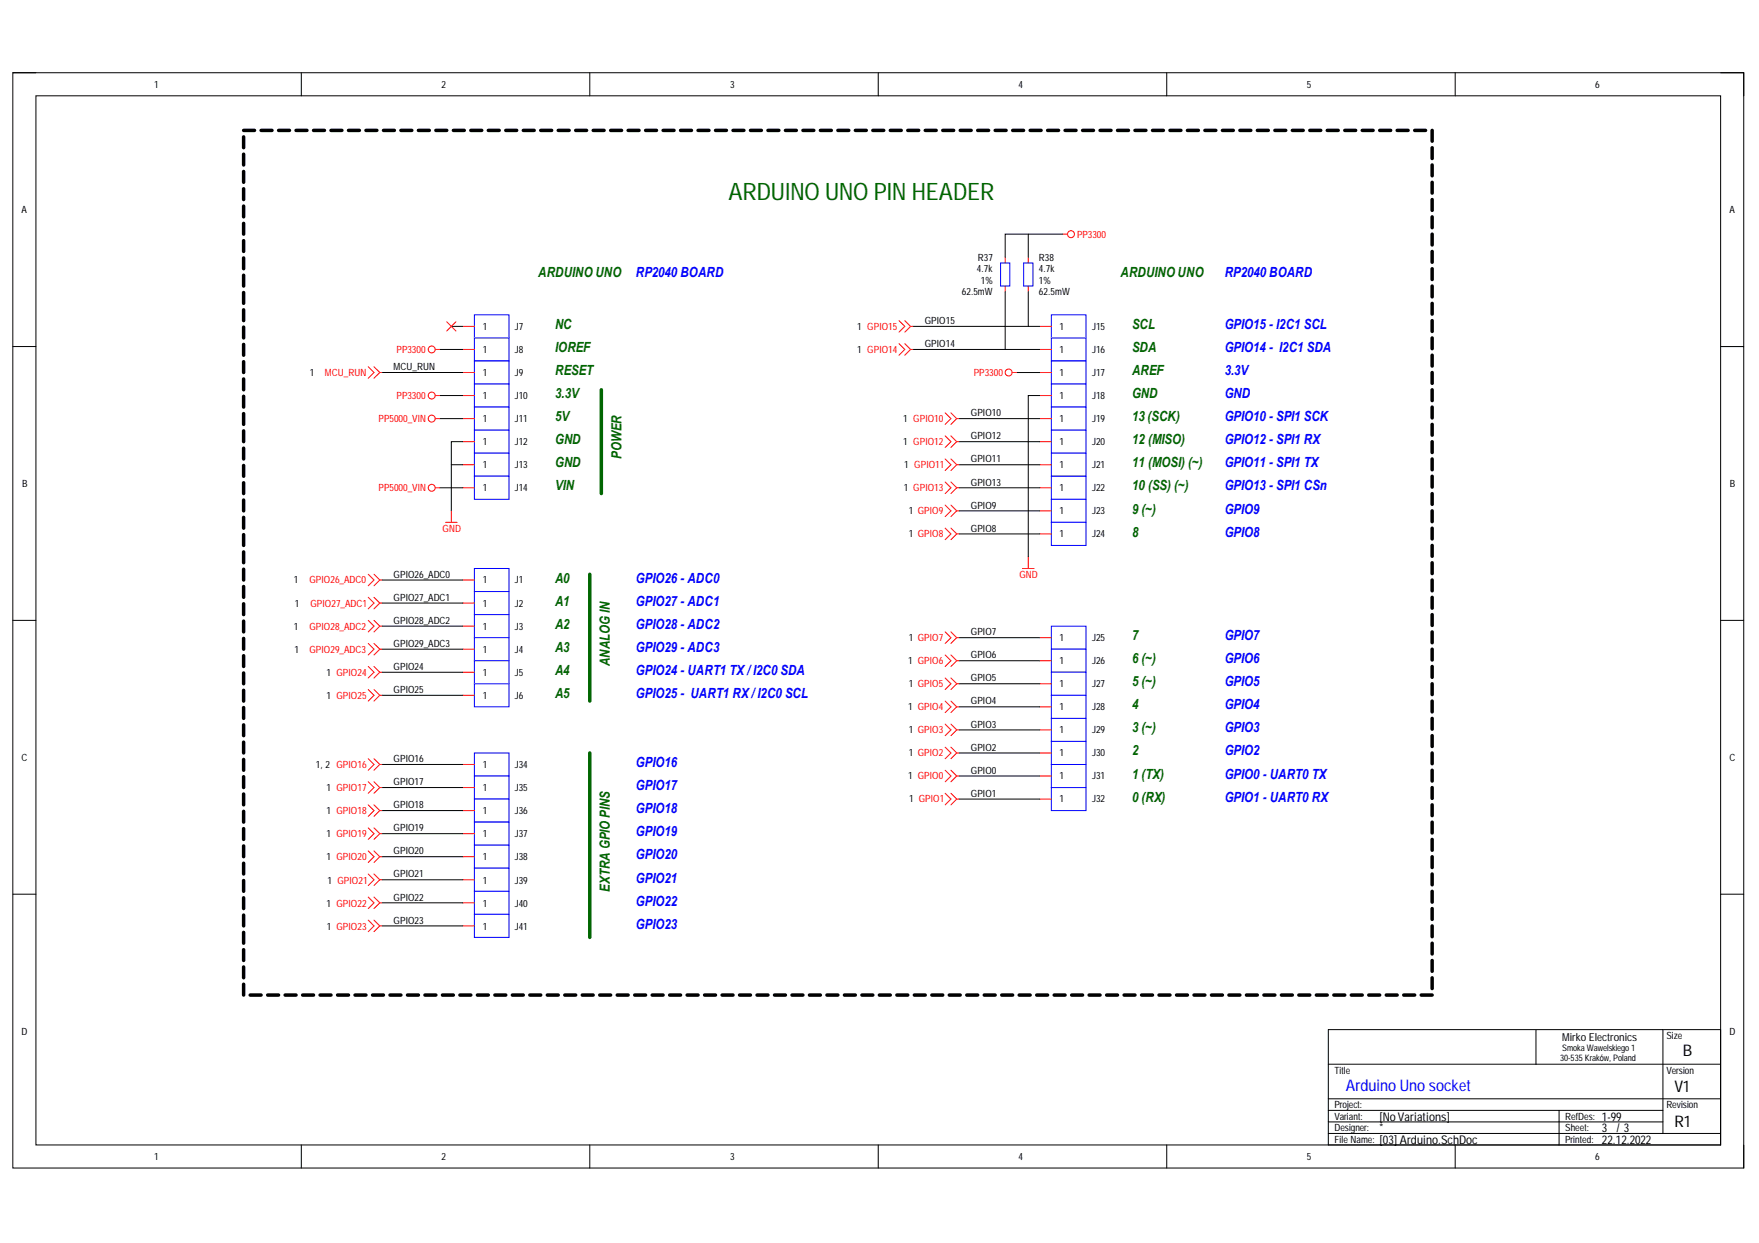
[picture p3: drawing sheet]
<svg xmlns="http://www.w3.org/2000/svg" width="297mm" height="210mm" viewBox="0 0 297 210" stroke-linecap="round" stroke-linejoin="round" font-family="sans-serif">
<path d="M2.2 12.3h292.3v184.9h-292.3z" fill="none" stroke="#000" stroke-width=".17"/>
<path d="M6.1 16.2h284.5v177.1h-284.5z" fill-rule="evenodd" fill="#fff"/>
<g fill="none" stroke="#000" stroke-width=".17">
<path d="M2.2 12.3h3.9M6.1 16.2h284.5v177.1h-284.5zM50.9 12.3v3.9M99.6 12.3v3.9M148.3 12.3v3.9M197 12.3v3.9M245.7 12.3v3.9M290.6 12.3h3.9v3.9M2.2 58.5h3.9M290.6 58.5h3.9M2.2 104.8h3.9M290.6 104.8h3.9"/>
<path d="M2.2 151h3.9M290.6 151h3.9M50.9 193.3v3.9M99.6 193.3v3.9M148.3 193.3v3.9M197 193.3v3.9M245.7 193.3v3.9M294.5 193.3v3.9"/>
</g>
<path d="M80.1 96h5.9v3.9h-5.9z" fill-rule="evenodd" fill="#fff"/>
<path d="M80.1 96h5.9v3.9h-5.9z" fill="none" stroke="#00c" stroke-width=".17"/>
<path d="M78.2 97.9h1.9" fill="none" stroke="#f00" stroke-width=".17"/>
<path d="M80.1 99.9h5.9v3.9h-5.9z" fill-rule="evenodd" fill="#fff"/>
<path d="M80.1 99.9h5.9v3.9h-5.9z" fill="none" stroke="#00c" stroke-width=".17"/>
<path d="M78.2 101.8h1.9" fill="none" stroke="#f00" stroke-width=".17"/>
<path d="M80.1 103.8h5.9v3.9h-5.9z" fill-rule="evenodd" fill="#fff"/>
<path d="M80.1 103.8h5.9v3.9h-5.9z" fill="none" stroke="#00c" stroke-width=".17"/>
<path d="M78.2 105.7h1.9" fill="none" stroke="#f00" stroke-width=".17"/>
<path d="M80.1 107.7h5.9v3.9h-5.9z" fill-rule="evenodd" fill="#fff"/>
<path d="M80.1 107.7h5.9v3.9h-5.9z" fill="none" stroke="#00c" stroke-width=".17"/>
<path d="M78.2 109.6h1.9" fill="none" stroke="#f00" stroke-width=".17"/>
<path d="M80.1 111.6h5.9v3.9h-5.9z" fill-rule="evenodd" fill="#fff"/>
<path d="M80.1 111.6h5.9v3.9h-5.9z" fill="none" stroke="#00c" stroke-width=".17"/>
<path d="M78.2 113.5h1.9" fill="none" stroke="#f00" stroke-width=".17"/>
<path d="M80.1 115.5h5.9v3.9h-5.9z" fill-rule="evenodd" fill="#fff"/>
<path d="M80.1 115.5h5.9v3.9h-5.9z" fill="none" stroke="#00c" stroke-width=".17"/>
<path d="M78.2 117.4h1.9" fill="none" stroke="#f00" stroke-width=".17"/>
<path d="M64.5 97.9h13.7M64.5 101.8h13.7M64.5 105.7h13.7M64.5 109.6h13.7M64.5 113.5h13.7M64.5 117.4h13.7" fill="none" stroke="#000" stroke-width=".17"/>
<path d="M80.1 53.2h5.9v3.9h-5.9z" fill-rule="evenodd" fill="#fff"/>
<path d="M80.1 53.2h5.9v3.9h-5.9z" fill="none" stroke="#00c" stroke-width=".17"/>
<path d="M78.2 55.1h1.9" fill="none" stroke="#f00" stroke-width=".17"/>
<path d="M80.1 57.1h5.9v3.9h-5.9z" fill-rule="evenodd" fill="#fff"/>
<path d="M80.1 57.1h5.9v3.9h-5.9z" fill="none" stroke="#00c" stroke-width=".17"/>
<path d="M78.2 59h1.9" fill="none" stroke="#f00" stroke-width=".17"/>
<path d="M80.1 61h5.9v3.9h-5.9z" fill-rule="evenodd" fill="#fff"/>
<path d="M80.1 61h5.9v3.9h-5.9z" fill="none" stroke="#00c" stroke-width=".17"/>
<path d="M78.2 62.9h1.9" fill="none" stroke="#f00" stroke-width=".17"/>
<path d="M80.1 64.9h5.9v3.8h-5.9z" fill-rule="evenodd" fill="#fff"/>
<path d="M80.1 64.9h5.9v3.8h-5.9z" fill="none" stroke="#00c" stroke-width=".17"/>
<path d="M78.2 66.8h1.9" fill="none" stroke="#f00" stroke-width=".17"/>
<path d="M80.1 68.7h5.9v3.9h-5.9z" fill-rule="evenodd" fill="#fff"/>
<path d="M80.1 68.7h5.9v3.9h-5.9z" fill="none" stroke="#00c" stroke-width=".17"/>
<path d="M78.2 70.7h1.9" fill="none" stroke="#f00" stroke-width=".17"/>
<path d="M80.1 72.6h5.9v3.9h-5.9z" fill-rule="evenodd" fill="#fff"/>
<path d="M80.1 72.6h5.9v3.9h-5.9z" fill="none" stroke="#00c" stroke-width=".17"/>
<path d="M78.2 74.6h1.9" fill="none" stroke="#f00" stroke-width=".17"/>
<path d="M80.1 76.5h5.9v3.9h-5.9z" fill-rule="evenodd" fill="#fff"/>
<path d="M80.1 76.5h5.9v3.9h-5.9z" fill="none" stroke="#00c" stroke-width=".17"/>
<path d="M78.2 78.5h1.9" fill="none" stroke="#f00" stroke-width=".17"/>
<path d="M80.1 80.4h5.9v3.9h-5.9z" fill-rule="evenodd" fill="#fff"/>
<path d="M80.1 80.4h5.9v3.9h-5.9z" fill="none" stroke="#00c" stroke-width=".17"/>
<g fill="none" stroke="#f00" stroke-width=".17">
<path d="M73.5 59h.8M75.4 54.3l1.6 1.6M77 54.3l-1.6 1.6M73.5 66.8h.8M73.5 70.7h.8M73.5 82.4h.8M75.2 88.2h2M76.2 86.3v1.9M78.2 82.4h1.9"/>
<circle cx="72.9" cy="59" r=".59"/>
<circle cx="72.9" cy="66.8" r=".58"/>
<circle cx="72.9" cy="70.7" r=".59"/>
<circle cx="72.9" cy="82.4" r=".58"/>
</g>
<path d="M74.3 59h3.9M76.2 55.1h2M64.5 62.9h13.7M74.3 66.8h3.9M74.3 70.7h3.9M76.2 78.5h2M78.2 74.6h-2v11.7M74.3 82.4h3.9" fill="none" stroke="#000" stroke-width=".17"/>
<path d="M101.5 65.8v17.5M99.6 97v21.4" fill="none" stroke="#060" stroke-width=".59"/>
<path d="M177.5 53.2h5.9v3.9h-5.9z" fill-rule="evenodd" fill="#fff"/>
<path d="M177.5 53.2h5.9v3.9h-5.9z" fill="none" stroke="#00c" stroke-width=".17"/>
<path d="M175.6 55.1h1.9" fill="none" stroke="#f00" stroke-width=".17"/>
<path d="M177.5 57.1h5.9v3.9h-5.9z" fill-rule="evenodd" fill="#fff"/>
<path d="M177.5 57.1h5.9v3.9h-5.9z" fill="none" stroke="#00c" stroke-width=".17"/>
<path d="M175.6 59h1.9" fill="none" stroke="#f00" stroke-width=".17"/>
<path d="M177.5 61h5.9v3.9h-5.9z" fill-rule="evenodd" fill="#fff"/>
<path d="M177.5 61h5.9v3.9h-5.9z" fill="none" stroke="#00c" stroke-width=".17"/>
<path d="M175.6 62.9h1.9" fill="none" stroke="#f00" stroke-width=".17"/>
<path d="M177.5 64.9h5.9v3.8h-5.9z" fill-rule="evenodd" fill="#fff"/>
<path d="M177.5 64.9h5.9v3.8h-5.9z" fill="none" stroke="#00c" stroke-width=".17"/>
<path d="M175.6 66.8h1.9" fill="none" stroke="#f00" stroke-width=".17"/>
<path d="M177.5 68.7h5.9v3.9h-5.9z" fill-rule="evenodd" fill="#fff"/>
<path d="M177.5 68.7h5.9v3.9h-5.9z" fill="none" stroke="#00c" stroke-width=".17"/>
<path d="M175.6 70.7h1.9" fill="none" stroke="#f00" stroke-width=".17"/>
<path d="M177.5 72.6h5.9v3.9h-5.9z" fill-rule="evenodd" fill="#fff"/>
<path d="M177.5 72.6h5.9v3.9h-5.9z" fill="none" stroke="#00c" stroke-width=".17"/>
<path d="M175.6 74.6h1.9" fill="none" stroke="#f00" stroke-width=".17"/>
<path d="M177.5 76.5h5.9v3.9h-5.9z" fill-rule="evenodd" fill="#fff"/>
<path d="M177.5 76.5h5.9v3.9h-5.9z" fill="none" stroke="#00c" stroke-width=".17"/>
<path d="M175.6 78.5h1.9" fill="none" stroke="#f00" stroke-width=".17"/>
<path d="M177.5 80.4h5.9v3.9h-5.9z" fill-rule="evenodd" fill="#fff"/>
<path d="M177.5 80.4h5.9v3.9h-5.9z" fill="none" stroke="#00c" stroke-width=".17"/>
<path d="M175.6 82.4h1.9" fill="none" stroke="#f00" stroke-width=".17"/>
<path d="M177.5 84.3h5.9v3.9h-5.9z" fill-rule="evenodd" fill="#fff"/>
<path d="M177.5 84.3h5.9v3.9h-5.9z" fill="none" stroke="#00c" stroke-width=".17"/>
<path d="M175.6 86.3h1.9" fill="none" stroke="#f00" stroke-width=".17"/>
<path d="M177.5 88.2h5.9v3.9h-5.9z" fill-rule="evenodd" fill="#fff"/>
<path d="M177.5 88.2h5.9v3.9h-5.9z" fill="none" stroke="#00c" stroke-width=".17"/>
<g fill="none" stroke="#f00" stroke-width=".17">
<path d="M170.9 62.9h.8M172.7 96h1.9M173.6 94.1v1.9M175.6 90.2h1.9"/>
<circle cx="170.3" cy="62.9" r=".59"/>
</g>
<g fill="none" stroke="#000" stroke-width=".17">
<path d="M154.2 55.1h21.4M154.2 59h21.4M162 78.5h13.6M162 74.6h13.6M162 70.7h13.6M171.7 62.9h3.9M175.6 66.8h-2v27.3M162 90.2h13.6M162 86.3h13.6M162 82.4h13.6M162 107.7h13.6M162 111.6h13.6"/>
<path d="M162 131h13.6M162 127.2h13.6M162 123.3h13.6"/>
</g>
<path d="M177.5 105.7h5.9v3.9h-5.9z" fill-rule="evenodd" fill="#fff"/>
<path d="M177.5 105.7h5.9v3.9h-5.9z" fill="none" stroke="#00c" stroke-width=".17"/>
<path d="M175.6 107.7h1.9" fill="none" stroke="#f00" stroke-width=".17"/>
<path d="M177.5 109.6h5.9v3.9h-5.9z" fill-rule="evenodd" fill="#fff"/>
<path d="M177.5 109.6h5.9v3.9h-5.9z" fill="none" stroke="#00c" stroke-width=".17"/>
<path d="M175.6 111.6h1.9" fill="none" stroke="#f00" stroke-width=".17"/>
<path d="M177.5 113.5h5.9v3.9h-5.9z" fill-rule="evenodd" fill="#fff"/>
<path d="M177.5 113.5h5.9v3.9h-5.9z" fill="none" stroke="#00c" stroke-width=".17"/>
<path d="M175.6 115.5h1.9" fill="none" stroke="#f00" stroke-width=".17"/>
<path d="M177.5 117.4h5.9v3.9h-5.9z" fill-rule="evenodd" fill="#fff"/>
<path d="M177.5 117.4h5.9v3.9h-5.9z" fill="none" stroke="#00c" stroke-width=".17"/>
<path d="M175.6 119.4h1.9" fill="none" stroke="#f00" stroke-width=".17"/>
<path d="M177.5 121.3h5.9v3.9h-5.9z" fill-rule="evenodd" fill="#fff"/>
<path d="M177.5 121.3h5.9v3.9h-5.9z" fill="none" stroke="#00c" stroke-width=".17"/>
<path d="M175.6 123.3h1.9" fill="none" stroke="#f00" stroke-width=".17"/>
<path d="M177.5 125.2h5.9v3.9h-5.9z" fill-rule="evenodd" fill="#fff"/>
<path d="M177.5 125.2h5.9v3.9h-5.9z" fill="none" stroke="#00c" stroke-width=".17"/>
<path d="M175.6 127.2h1.9" fill="none" stroke="#f00" stroke-width=".17"/>
<path d="M177.5 129.1h5.9v3.9h-5.9z" fill-rule="evenodd" fill="#fff"/>
<path d="M177.5 129.1h5.9v3.9h-5.9z" fill="none" stroke="#00c" stroke-width=".17"/>
<path d="M175.6 131h1.9" fill="none" stroke="#f00" stroke-width=".17"/>
<path d="M162 119.4h13.6M162 115.5h13.6" fill="none" stroke="#000" stroke-width=".17"/>
<path d="M177.5 133h5.9v3.9h-5.9z" fill-rule="evenodd" fill="#fff"/>
<path d="M169 44.4h1.5v3.9h-1.5zM172.9 44.4h1.5v3.9h-1.5zM177.5 133h5.9v3.9h-5.9z" fill="none" stroke="#00c" stroke-width=".17"/>
<g fill="none" stroke="#f00" stroke-width=".17">
<path d="M179.5 39.5h.8M151.8 58l1 1-1 1M151.8 54.1l1 1-1 1M152.8 58l1 1M152.8 54.1l1 1M153.8 59l-1 1M153.8 59h.4M153.8 55.1l-1 1M153.8 55.1h.4M169.7 43.4v1M169.7 48.3v1M173.6 43.4v1"/>
<path d="M173.6 48.3v1M62.2 61.9l1 1-1 1M63.2 61.9l.9 1M64.1 62.9l-.9 1M64.1 62.9h.4M159.6 69.7l1 1-1 1M159.6 77.5l1 1-1 1M159.6 73.6l1 1-1 1M160.6 69.7l1 1M160.6 77.5l1 1M160.6 73.6l1 1M161.6 70.7l-1 1"/>
<path d="M161.6 70.7h.4M161.6 78.5l-1 1M161.6 78.5h.4M161.6 74.6l-1 1M161.6 74.6h.4M62.2 97l1 .9-1 1M63.2 97l.9 .9M64.1 97.9l-.9 1M64.1 97.9h.4M159.6 89.2l1 1-1 .9M159.6 85.3l1 1-1 .9M159.6 81.4l1 1-1 .9"/>
<path d="M160.6 89.2l1 1M160.6 85.3l1 1M160.6 81.4l1 1M161.6 90.2l-1 .9M161.6 90.2h.4M161.6 86.3l-1 .9M161.6 86.3h.4M161.6 82.4l-1 .9M161.6 82.4h.4M62.2 112.5l1 1-1 1M62.2 116.4l1 1-1 1M62.2 100.9l1 .9-1 1"/>
<path d="M62.2 104.8l1 .9-1 1M62.2 108.7l1 .9-1 1M63.2 112.5l.9 1M63.2 116.4l.9 1M63.2 100.9l.9 .9M63.2 104.8l.9 .9M63.2 108.7l.9 .9M64.1 113.5l-.9 1M64.1 113.5h.4M64.1 117.4l-.9 1M64.1 117.4h.4M64.1 101.8l-.9 1"/>
<path d="M64.1 101.8h.4M64.1 105.7l-.9 1M64.1 105.7h.4M64.1 109.6l-.9 1M64.1 109.6h.4M159.6 118.4l1 1-1 .9M159.6 114.5l1 1-1 .9M159.6 110.6l1 1-1 .9M159.6 106.7l1 1-1 1M160.6 118.4l1 1M160.6 114.5l1 1M160.6 110.6l1 1"/>
<path d="M160.6 106.7l1 1M161.6 119.4l-1 .9M161.6 119.4h.4M161.6 115.5l-1 .9M161.6 115.5h.4M161.6 111.6l-1 .9M161.6 111.6h.4M161.6 107.7l-1 1M161.6 107.7h.4M159.6 130.1l1 .9-1 1M159.6 134l1 .9-1 1M159.6 126.2l1 1-1 .9"/>
<path d="M159.6 122.3l1 1-1 .9M160.6 130.1l1 .9M160.6 134l1 .9M160.6 126.2l1 1M160.6 122.3l1 1M161.6 134.9h.4M161.6 131l-1 1M161.6 131h.4M161.6 134.9l-1 1M161.6 127.2l-1 .9M161.6 127.2h.4M161.6 123.3l-1 .9"/>
<path d="M161.6 123.3h.4M175.6 134.9h1.9"/>
<circle cx="180.9" cy="39.5" r=".59"/>
</g>
<path d="M173.6 39.5v3.9M179.5 39.5h-9.8v3.9M169.7 49.3v9.7M173.6 49.3v5.8M162 134.9h13.6" fill="none" stroke="#000" stroke-width=".17"/>
<g fill="none" stroke="#000" stroke-width=".59">
<path d="M41.1 22h1.9M41.1 23.1v1.8M41.1 26v1.9M41.1 29v1.8M41.1 31.9v1.8M41.1 34.8v1.8M41.1 37.7v1.8M44.1 22h1.8M47 22h1.9M50 22h1.8M52.9 22h1.9M55.9 22h1.8"/>
<path d="M58.8 22h1.9M61.8 22h1.8M64.8 22h1.8M67.7 22h1.8M70.7 22h1.8M73.6 22h1.8M76.6 22h1.8M79.5 22h1.9M82.5 22h1.8M85.4 22h1.9M88.4 22h1.8M91.3 22h1.9"/>
<path d="M94.3 22h1.8M97.2 22h1.9M100.2 22h1.8M103.1 22h1.9M106.1 22h1.8M109 22h1.9M112 22h1.8M114.9 22h1.9M117.9 22h1.8M120.8 22h1.9M123.8 22h1.8M126.7 22h1.9"/>
<path d="M129.7 22h1.8M132.6 22h1.9M135.6 22h1.8M138.5 22h1.9M141.5 22h1.8M144.4 22h1.9M147.4 22h1.8M150.3 22h1.9M153.3 22h1.8M156.2 22h1.9M159.2 22h1.8M162.1 22h1.9"/>
<path d="M165.1 22h1.8M168.1 22h1.8M171 22h1.8M174 22h1.8M176.9 22h1.9M179.9 22h1.8M182.8 22h1.9M185.8 22h1.8M188.7 22h1.9M191.7 22h1.8M194.6 22h1.9M197.6 22h1.8"/>
<path d="M200.5 22h1.9M203.5 22h1.8M206.4 22h1.9M209.4 22h1.8M212.3 22h1.9M215.3 22h1.8M218.2 22h1.9M221.2 22h1.8M224.1 22h1.9M227.1 22h1.8M230 22h1.9M233 22h1.8"/>
<path d="M235.9 22h1.9M238.9 22h1.8M241.8 22v1.8M241.8 24.9v1.9M241.8 27.9v1.8M241.8 30.8v1.8M241.8 33.7v1.8M241.8 36.6v1.9M241.8 39.5v1.9M41.1 40.6v1.9M41.1 43.6v1.8M41.1 46.5v1.8"/>
<path d="M41.1 49.4v1.8M41.1 52.3v1.8M41.1 55.2v1.9M41.1 58.2v1.8M241.8 42.5v1.8M241.8 45.4v1.8M241.8 48.3v1.8M241.8 51.2v1.8M241.8 54.1v1.9M241.8 57.1v1.8M241.8 60v1.8M41.1 61.1v1.8"/>
<path d="M41.1 64v1.8M41.1 66.9v1.8M41.1 69.8v1.9M41.1 72.8v1.8M41.1 75.7v1.8M41.1 78.6v1.8M241.8 62.9v1.8M241.8 65.8v1.9M241.8 68.7v1.9M241.8 71.7v1.8M241.8 74.6v1.8M241.8 77.5v1.8"/>
<path d="M41.1 81.5v1.8M41.1 84.4v1.9M41.1 87.4v1.8M41.1 90.3v1.8M41.1 93.2v1.8M41.1 96.1v1.8M41.1 99v1.9M241.8 80.4v1.9M241.8 83.4v1.8M241.8 86.3v1.8M241.8 89.2v1.8M241.8 92.1v1.8"/>
<path d="M241.8 95v1.9M241.8 97.9v1.9M41.1 102v1.8M41.1 104.9v1.8M41.1 107.8v1.8M41.1 110.7v1.8M41.1 113.6v1.9M41.1 116.6v1.8M41.1 119.5v1.8M241.8 100.9v1.8M241.8 103.8v1.8M241.8 106.7v1.8"/>
<path d="M241.8 109.6v1.9M241.8 112.6v1.8M241.8 115.5v1.8M241.8 118.4v1.8M41.1 122.4v1.8M41.1 125.3v1.9M41.1 128.2v1.9M41.1 131.2v1.8M41.1 134.1v1.8M41.1 137v1.8M41.1 139.9v1.9M241.8 121.3v1.8"/>
<path d="M241.8 124.2v1.9M241.8 127.2v1.8M241.8 130.1v1.8M241.8 133v1.8M241.8 135.9v1.8M241.8 138.8v1.9M41.1 142.8v1.9M41.1 145.8v1.8M41.1 148.7v1.8M41.1 151.6v1.8M41.1 154.5v1.9M41.1 157.4v1.9"/>
<path d="M241.8 141.8v1.8M241.8 144.7v1.8M241.8 147.6v1.8M241.8 150.5v1.8M241.8 153.4v1.9M241.8 156.4v1.8M241.8 159.3v1.8M41.1 160.4v1.8M41.1 163.3v1.8M41.1 166.2v1.8M42.2 168h1.9M45.2 168h1.8"/>
<path d="M48.1 168h1.9M51.1 168h1.8M54.1 168h1.8M57 168h1.8M60 168h1.8M62.9 168h1.9M65.9 168h1.8M68.8 168h1.9M71.8 168h1.8M74.7 168h1.9M77.7 168h1.8M80.6 168h1.9"/>
<path d="M83.6 168h1.8M86.5 168h1.9M89.5 168h1.8M92.4 168h1.9M95.4 168h1.8M98.3 168h1.9M101.3 168h1.8M104.2 168h1.9M107.2 168h1.8M110.1 168h1.9M113.1 168h1.8M116 168h1.9"/>
<path d="M119 168h1.8M121.9 168h1.9M124.9 168h1.8M127.8 168h1.9M130.8 168h1.8M133.7 168h1.9M136.7 168h1.8M139.6 168h1.9M142.6 168h1.8M145.5 168h1.9M148.5 168h1.8M151.5 168h1.8"/>
<path d="M154.4 168h1.8M157.4 168h1.8M160.3 168h1.8M163.3 168h1.8M166.2 168h1.9M169.2 168h1.8M172.1 168h1.9M175.1 168h1.8M178 168h1.9M181 168h1.8M183.9 168h1.9M186.9 168h1.8"/>
<path d="M189.8 168h1.9M192.8 168h1.8M195.7 168h1.9M198.7 168h1.8M201.6 168h1.9M204.6 168h1.8M207.5 168h1.9M210.5 168h1.8M213.4 168h1.9M216.4 168h1.8M219.3 168h1.9M222.3 168h1.8"/>
<path d="M225.2 168h1.9M228.2 168h1.8M231.1 168h1.9M234.1 168h1.8M237 168h1.9M240 168h1.8M241.8 162.2v1.8M241.8 165.1v1.8"/>
</g>
<path d="M80.1 127.2h5.9v3.8h-5.9z" fill-rule="evenodd" fill="#fff"/>
<path d="M80.1 127.2h5.9v3.8h-5.9z" fill="none" stroke="#00c" stroke-width=".17"/>
<path d="M78.2 129.1h1.9" fill="none" stroke="#f00" stroke-width=".17"/>
<path d="M80.1 131h5.9v3.9h-5.9z" fill-rule="evenodd" fill="#fff"/>
<path d="M80.1 131h5.9v3.9h-5.9z" fill="none" stroke="#00c" stroke-width=".17"/>
<path d="M78.2 133h1.9" fill="none" stroke="#f00" stroke-width=".17"/>
<path d="M80.1 134.9h5.9v3.9h-5.9z" fill-rule="evenodd" fill="#fff"/>
<path d="M80.1 134.9h5.9v3.9h-5.9z" fill="none" stroke="#00c" stroke-width=".17"/>
<path d="M78.2 136.9h1.9" fill="none" stroke="#f00" stroke-width=".17"/>
<path d="M80.1 138.8h5.9v3.9h-5.9z" fill-rule="evenodd" fill="#fff"/>
<path d="M80.1 138.8h5.9v3.9h-5.9z" fill="none" stroke="#00c" stroke-width=".17"/>
<path d="M78.2 140.8h1.9" fill="none" stroke="#f00" stroke-width=".17"/>
<path d="M80.1 142.7h5.9v3.9h-5.9z" fill-rule="evenodd" fill="#fff"/>
<path d="M80.1 142.7h5.9v3.9h-5.9z" fill="none" stroke="#00c" stroke-width=".17"/>
<path d="M78.2 144.7h1.9" fill="none" stroke="#f00" stroke-width=".17"/>
<path d="M80.1 146.6h5.9v3.9h-5.9z" fill-rule="evenodd" fill="#fff"/>
<path d="M80.1 146.6h5.9v3.9h-5.9z" fill="none" stroke="#00c" stroke-width=".17"/>
<path d="M78.2 148.6h1.9" fill="none" stroke="#f00" stroke-width=".17"/>
<path d="M80.1 150.5h5.9v3.9h-5.9z" fill-rule="evenodd" fill="#fff"/>
<path d="M80.1 150.5h5.9v3.9h-5.9z" fill="none" stroke="#00c" stroke-width=".17"/>
<path d="M78.2 152.5h1.9" fill="none" stroke="#f00" stroke-width=".17"/>
<path d="M80.1 154.4h5.9v3.9h-5.9z" fill-rule="evenodd" fill="#fff"/>
<path d="M80.1 154.4h5.9v3.9h-5.9z" fill="none" stroke="#00c" stroke-width=".17"/>
<g fill="none" stroke="#f00" stroke-width=".17">
<path d="M62.2 128.1l1 1-1 1M62.2 132l1 1-1 1M62.2 135.9l1 1-1 1M62.2 139.8l1 1-1 1M63.2 128.1l.9 1M63.2 132l.9 1M63.2 135.9l.9 1M63.2 139.8l.9 1M64.1 129.1l-.9 1M64.1 129.1h.4M64.1 133l-.9 1M64.1 133h.4"/>
<path d="M64.1 136.9l-.9 1M64.1 136.9h.4M62.2 143.7l1 1-1 .9M62.2 147.6l1 1-1 .9M62.2 151.5l1 1-1 .9M62.2 155.4l1 1-1 .9M63.2 143.7l.9 1M63.2 147.6l.9 1M63.2 151.5l.9 1M63.2 155.4l.9 1M64.1 156.4h.4M64.1 140.8l-.9 1"/>
<path d="M64.1 140.8h.4M64.1 144.7l-.9 .9M64.1 144.7h.4M64.1 148.6l-.9 .9M64.1 148.6h.4M64.1 152.5l-.9 .9M64.1 152.5h.4M64.1 156.4l-.9 .9M78.2 156.4h1.9"/>
</g>
<g fill="none" stroke="#000" stroke-width=".17">
<path d="M64.5 129.1h13.7M64.5 133h13.7M64.5 136.9h13.7M64.5 140.8h13.7M64.5 144.7h13.7M64.5 148.6h13.7M64.5 152.5h13.7M64.5 156.4h13.7M224.3 173.9h66.3v19.4h-66.3zM224.3 179.7h66.3M259.4 173.9v5.8M280.8 173.9v17.5"/>
<path d="M224.3 187.5h56.5M224.3 189.5h56.5M224.3 185.6h66.3M224.3 191.4h66.3M263.3 187.5v5.8"/>
</g>
<path d="M99.6 127.2v31.1" fill="none" stroke="#060" stroke-width=".59"/>
<text font-size="4.1" fill="#060" x="123" y="33.8">ARDUINO UNO PIN HEADER</text>
<g font-size="2.7">
<text x="284.2" y="178.3">B</text>
<text x="282.7" y="184.4">V1</text>
<text x="282.7" y="190.3">R1</text>
</g>
<text font-size="2.7" fill="#00c" x="227.3" y="184.2">Arduino Uno socket</text>
<g font-size="2.4" fill="#060">
<text x="90.9" y="46.8">ARDUINO UNO</text>
<text x="189.2" y="46.8">ARDUINO UNO</text>
<text x="93.8" y="55.6">NC</text>
<text x="93.8" y="59.5">IOREF</text>
<text x="191.2" y="55.6">SCL</text>
<text x="191.2" y="59.5">SDA</text>
<text x="93.8" y="63.4">RESET</text>
<text x="191.2" y="63.4">AREF</text>
<text x="93.8" y="67.2">3.3V</text>
<text x="93.8" y="71.1">5V</text>
<text x="191.2" y="67.2">GND</text>
<text x="191.2" y="71.1">13 (SCK)</text>
<text x="93.8" y="75">GND</text>
<text x="104.9" y="77.5" transform="rotate(-90 104.9 77.5)">POWER</text>
<text x="191.2" y="75">12 (MISO)</text>
<text x="93.8" y="78.9">GND</text>
<text x="93.8" y="82.8">VIN</text>
<text x="191.2" y="78.9">11 (MOSI)(~)</text>
<text x="191.2" y="82.8">10 (SS)(~)</text>
<text x="191.2" y="86.8">9 (~)</text>
<text x="191.2" y="90.7">8</text>
<text x="93.8" y="98.4">A0</text>
<text x="93.8" y="102.3">A1</text>
<text x="93.8" y="106.2">A2</text>
<text x="93.8" y="110.1">A3</text>
<text x="93.8" y="114">A4</text>
<text x="103" y="112.5" transform="rotate(-90 103 112.5)">ANALOG IN</text>
<text x="191.2" y="112">6 (~)</text>
<text x="191.2" y="108.1">7</text>
<text x="93.8" y="117.9">A5</text>
<text x="191.2" y="115.9">5 (~)</text>
<text x="191.2" y="119.8">4</text>
<text x="191.2" y="123.7">3 (~)</text>
<text x="191.2" y="127.6">2</text>
<text x="191.2" y="131.5">1 (TX)</text>
<text x="191.2" y="135.4">0 (RX)</text>
<text x="103" y="150.5" transform="rotate(-90 103 150.5)">EXTRA GPIO PINS</text>
</g>
<g font-size="2.4" fill="#00f">
<text x="107.4" y="46.8">RP2040 BOARD</text>
<text x="206.8" y="46.8">RP2040 BOARD</text>
<text x="206.8" y="59.5">GPIO14 - I2C1 SDA</text>
<text x="206.8" y="55.6">GPIO15 - I2C1 SCL</text>
<text x="206.8" y="63.4">3.3V</text>
<text x="206.8" y="67.2">GND</text>
<text x="206.8" y="71.1">GPIO10 - SPI1 SCK</text>
<text x="206.8" y="75">GPIO12 - SPI1 RX</text>
<text x="206.8" y="78.9">GPIO11 - SPI1 TX</text>
<text x="206.8" y="82.8">GPIO13 - SPI1 CSn</text>
<text x="206.8" y="86.8">GPIO9</text>
<text x="206.8" y="90.7">GPIO8</text>
<text x="107.4" y="98.4">GPIO26 - ADC0</text>
<text x="107.4" y="102.3">GPIO27 - ADC1</text>
<text x="107.4" y="106.2">GPIO28 - ADC2</text>
<text x="107.4" y="114">GPIO24 - UART1 TX/I2C0 SDA</text>
<text x="107.4" y="110.1">GPIO29 - ADC3</text>
<text x="206.8" y="112">GPIO6</text>
<text x="206.8" y="108.1">GPIO7</text>
<text x="107.4" y="117.9">GPIO25 - UART1 RX/I2C0 SCL</text>
<text x="206.8" y="115.9">GPIO5</text>
<text x="206.8" y="119.8">GPIO4</text>
<text x="206.8" y="123.7">GPIO3</text>
<text x="107.4" y="129.5">GPIO16</text>
<text x="206.8" y="127.6">GPIO2</text>
<text x="206.8" y="131.5">GPIO0 - UART0 TX</text>
<text x="107.4" y="133.5">GPIO17</text>
<text x="107.4" y="137.4">GPIO18</text>
<text x="206.8" y="135.4">GPIO1 - UART0 RX</text>
<text x="107.4" y="141.3">GPIO19</text>
<text x="107.4" y="145.1">GPIO20</text>
<text x="107.4" y="149">GPIO21</text>
<text x="107.4" y="152.9">GPIO22</text>
<text x="107.4" y="156.8">GPIO23</text>
</g>
<g font-size="2">
<text x="232.9" y="189.2">[No Variations]</text>
<text x="232.9" y="191.2">*</text>
<text x="270.5" y="191.2">3</text>
<text x="270.5" y="189.2">1-99</text>
<text x="273" y="191.2">/3</text>
<text x="232.9" y="193.1">[03] Arduino.SchDoc</text>
<text x="270.5" y="193.1">22.12.2022</text>
</g>
<text font-size="1.9" x="263.8" y="175.8">Mirko Electronics</text>
<g font-size="1.7">
<text x="26" y="14.9">1</text>
<text x="74.6" y="14.9">2</text>
<text x="123.3" y="14.9">3</text>
<text x="172" y="14.9">4</text>
<text x="220.7" y="14.9">5</text>
<text x="269.4" y="14.9">6</text>
<text x="3.6" y="36">A</text>
<text x="292" y="36">A</text>
<text x="165" y="46">4.7k</text>
<text x="165.1" y="44">R37</text>
<text x="165.6" y="47.9">1%</text>
<text x="175.4" y="47.9">1%</text>
<text x="175.4" y="44">R38</text>
<text x="175.4" y="46">4.7k</text>
<text x="162.4" y="49.8">62.5mW</text>
<text x="175.4" y="49.8">62.5mW</text>
<text x="81.5" y="55.7">1</text>
<text x="81.5" y="59.6">1</text>
<text x="86.9" y="55.7">J7</text>
<text x="86.9" y="59.6">J8</text>
<text x="144.8" y="59.6">1 GPIO14</text>
<text x="144.8" y="55.7">1 GPIO15</text>
<text x="156.2" y="58.6">GPIO14</text>
<text x="156.2" y="54.7">GPIO15</text>
<text x="178.9" y="55.7">1</text>
<text x="178.9" y="59.6">1</text>
<text x="184.4" y="55.7">J15</text>
<text x="184.4" y="59.6">J16</text>
<text x="52.3" y="63.5">1</text>
<text x="66.5" y="62.5">MCU_RUN</text>
<text x="81.5" y="63.5">1</text>
<text x="86.9" y="63.5">J9</text>
<text x="178.9" y="63.5">1</text>
<text x="184.4" y="63.5">J17</text>
<text x="81.5" y="67.4">1</text>
<text x="81.5" y="71.3">1</text>
<text x="86.9" y="67.4">J10</text>
<text x="86.9" y="71.3">J11</text>
<text x="152.5" y="71.3">1 GPIO10</text>
<text x="163.9" y="70.3">GPIO10</text>
<text x="178.9" y="67.4">1</text>
<text x="178.9" y="71.3">1</text>
<text x="184.4" y="67.4">J18</text>
<text x="184.4" y="71.3">J19</text>
<text x="81.5" y="75.2">1</text>
<text x="86.9" y="75.2">J12</text>
<text x="152.5" y="75.2">1 GPIO12</text>
<text x="163.9" y="74.2">GPIO12</text>
<text x="178.9" y="75.2">1</text>
<text x="184.4" y="75.2">J20</text>
<text x="3.7" y="82.2">B</text>
<text x="81.5" y="79.1">1</text>
<text x="81.5" y="83">1</text>
<text x="86.9" y="79.1">J13</text>
<text x="86.9" y="83">J14</text>
<text x="152.6" y="83">1 GPIO13</text>
<text x="152.7" y="79.1">1 GPIO11</text>
<text x="163.9" y="78.1">GPIO11</text>
<text x="163.9" y="82">GPIO13</text>
<text x="178.9" y="79.1">1</text>
<text x="178.9" y="83">1</text>
<text x="184.4" y="79.1">J21</text>
<text x="184.4" y="83">J22</text>
<text x="292.1" y="82.2">B</text>
<text x="153.5" y="86.8">1 GPIO9</text>
<text x="163.9" y="89.8">GPIO8</text>
<text x="163.9" y="85.9">GPIO9</text>
<text x="178.9" y="86.8">1</text>
<text x="184.4" y="86.8">J23</text>
<text x="153.5" y="90.7">1 GPIO8</text>
<text x="178.9" y="90.7">1</text>
<text x="184.4" y="90.7">J24</text>
<text x="49.6" y="98.5">1</text>
<text x="66.5" y="97.6">GPIO26_ADC0</text>
<text x="66.5" y="101.5">GPIO27_ADC1</text>
<text x="81.5" y="98.5">1</text>
<text x="86.9" y="98.5">J1</text>
<text x="49.6" y="106.4">1</text>
<text x="49.8" y="102.5">1</text>
<text x="66.5" y="105.3">GPIO28_ADC2</text>
<text x="81.5" y="102.5">1</text>
<text x="81.5" y="106.4">1</text>
<text x="86.9" y="102.5">J2</text>
<text x="86.9" y="106.4">J3</text>
<text x="163.9" y="107.3">GPIO7</text>
<text x="49.7" y="110.2">1</text>
<text x="66.5" y="109.2">GPIO29_ADC3</text>
<text x="66.5" y="113.1">GPIO24</text>
<text x="81.5" y="110.2">1</text>
<text x="86.9" y="110.2">J4</text>
<text x="153.4" y="112.2">1 GPIO6</text>
<text x="153.5" y="108.3">1 GPIO7</text>
<text x="163.9" y="111.2">GPIO6</text>
<text x="178.9" y="108.3">1</text>
<text x="178.9" y="112.2">1</text>
<text x="184.4" y="108.3">J25</text>
<text x="184.4" y="112.2">J26</text>
<text x="55.1" y="114.1">1 GPIO24</text>
<text x="55.1" y="118">1 GPIO25</text>
<text x="66.5" y="117">GPIO25</text>
<text x="81.5" y="114.1">1</text>
<text x="81.5" y="118">1</text>
<text x="86.9" y="114.1">J5</text>
<text x="86.9" y="118">J6</text>
<text x="153.4" y="120">1 GPIO4</text>
<text x="153.5" y="116.1">1 GPIO5</text>
<text x="163.9" y="119">GPIO4</text>
<text x="163.9" y="115.1">GPIO5</text>
<text x="178.9" y="116.1">1</text>
<text x="178.9" y="120">1</text>
<text x="184.4" y="116.1">J27</text>
<text x="184.4" y="120">J28</text>
<text x="153.5" y="123.9">1 GPIO3</text>
<text x="163.9" y="122.9">GPIO3</text>
<text x="178.9" y="123.9">1</text>
<text x="184.4" y="123.9">J29</text>
<text x="3.6" y="128.5">C</text>
<text x="53.4" y="129.7">1, 2 GPIO16</text>
<text x="66.5" y="128.8">GPIO16</text>
<text x="81.5" y="129.7">1</text>
<text x="86.9" y="129.7">J34</text>
<text x="153.4" y="131.6">1 GPIO0</text>
<text x="153.5" y="127.7">1 GPIO2</text>
<text x="163.9" y="130.7">GPIO0</text>
<text x="163.9" y="126.8">GPIO2</text>
<text x="178.9" y="127.7">1</text>
<text x="178.9" y="131.6">1</text>
<text x="184.4" y="127.7">J30</text>
<text x="184.4" y="131.6">J31</text>
<text x="292" y="128.5">C</text>
<text x="55.1" y="133.6">1 GPIO17</text>
<text x="55.1" y="137.5">1 GPIO18</text>
<text x="66.5" y="132.6">GPIO17</text>
<text x="66.5" y="136.5">GPIO18</text>
<text x="81.5" y="133.6">1</text>
<text x="81.5" y="137.5">1</text>
<text x="86.9" y="133.6">J35</text>
<text x="86.9" y="137.5">J36</text>
<text x="153.5" y="135.5">1 GPIO1</text>
<text x="163.9" y="134.6">GPIO1</text>
<text x="178.9" y="135.5">1</text>
<text x="184.4" y="135.5">J32</text>
<text x="55.1" y="141.3">1 GPIO19</text>
<text x="66.5" y="140.4">GPIO19</text>
<text x="81.5" y="141.3">1</text>
<text x="86.9" y="141.3">J37</text>
<text x="55.1" y="145.3">1 GPIO20</text>
<text x="55.3" y="149.2">1 GPIO21</text>
<text x="66.5" y="144.3">GPIO20</text>
<text x="66.5" y="148.2">GPIO21</text>
<text x="81.5" y="145.3">1</text>
<text x="81.5" y="149.2">1</text>
<text x="86.9" y="145.3">J38</text>
<text x="86.9" y="149.2">J39</text>
<text x="55.1" y="153.1">1 GPIO22</text>
<text x="66.5" y="152.1">GPIO22</text>
<text x="66.5" y="156">GPIO23</text>
<text x="81.5" y="153.1">1</text>
<text x="86.9" y="153.1">J40</text>
<text x="55.2" y="157">1 GPIO23</text>
<text x="81.5" y="157">1</text>
<text x="86.9" y="157">J41</text>
<text x="3.6" y="174.7">D</text>
<text x="281.4" y="175.5">Size</text>
<text x="292" y="174.7">D</text>
<text x="225.3" y="181.3">Title</text>
<text x="281.4" y="181.3">Version</text>
<text x="225.3" y="187.1">Project:</text>
<text x="225.3" y="189.1">Variant:</text>
<text x="225.3" y="191">Designer:</text>
<text x="264.3" y="191">Sheet:</text>
<text x="264.3" y="189.1">RefDes:</text>
<text x="281.4" y="187.1">Revision</text>
<text x="26" y="195.9">1</text>
<text x="74.6" y="195.9">2</text>
<text x="123.3" y="195.9">3</text>
<text x="172" y="195.9">4</text>
<text x="220.7" y="195.9">5</text>
<text x="225.3" y="193">File Name:</text>
<text x="264.3" y="193">Printed:</text>
<text x="269.4" y="195.9">6</text>
</g>
<g font-size="1.7" fill="#f00">
<text x="181.9" y="40.1">PP3300</text>
<text x="67" y="59.6">PP3300</text>
<text x="54.9" y="63.5">MCU_RUN</text>
<text x="164.5" y="63.5">PP3300</text>
<text x="63.9" y="71.3">PP5000_VIN</text>
<text x="67" y="67.4">PP3300</text>
<text x="63.9" y="83">PP5000_VIN</text>
<text x="74.7" y="89.8">GND</text>
<text x="52.3" y="98.5">GPIO26_ADC0</text>
<text x="172.2" y="97.6">GND</text>
<text x="52.3" y="106.4">GPIO28_ADC2</text>
<text x="52.4" y="102.5">GPIO27_ADC1</text>
<text x="52.3" y="110.2">GPIO29_ADC3</text>
</g>
<g font-size="1.5">
<text x="263.5" y="179.2">30-535Kraków, Poland</text>
<text x="263.8" y="177.4">Smoka Wawelskiego1</text>
</g>
</svg>
